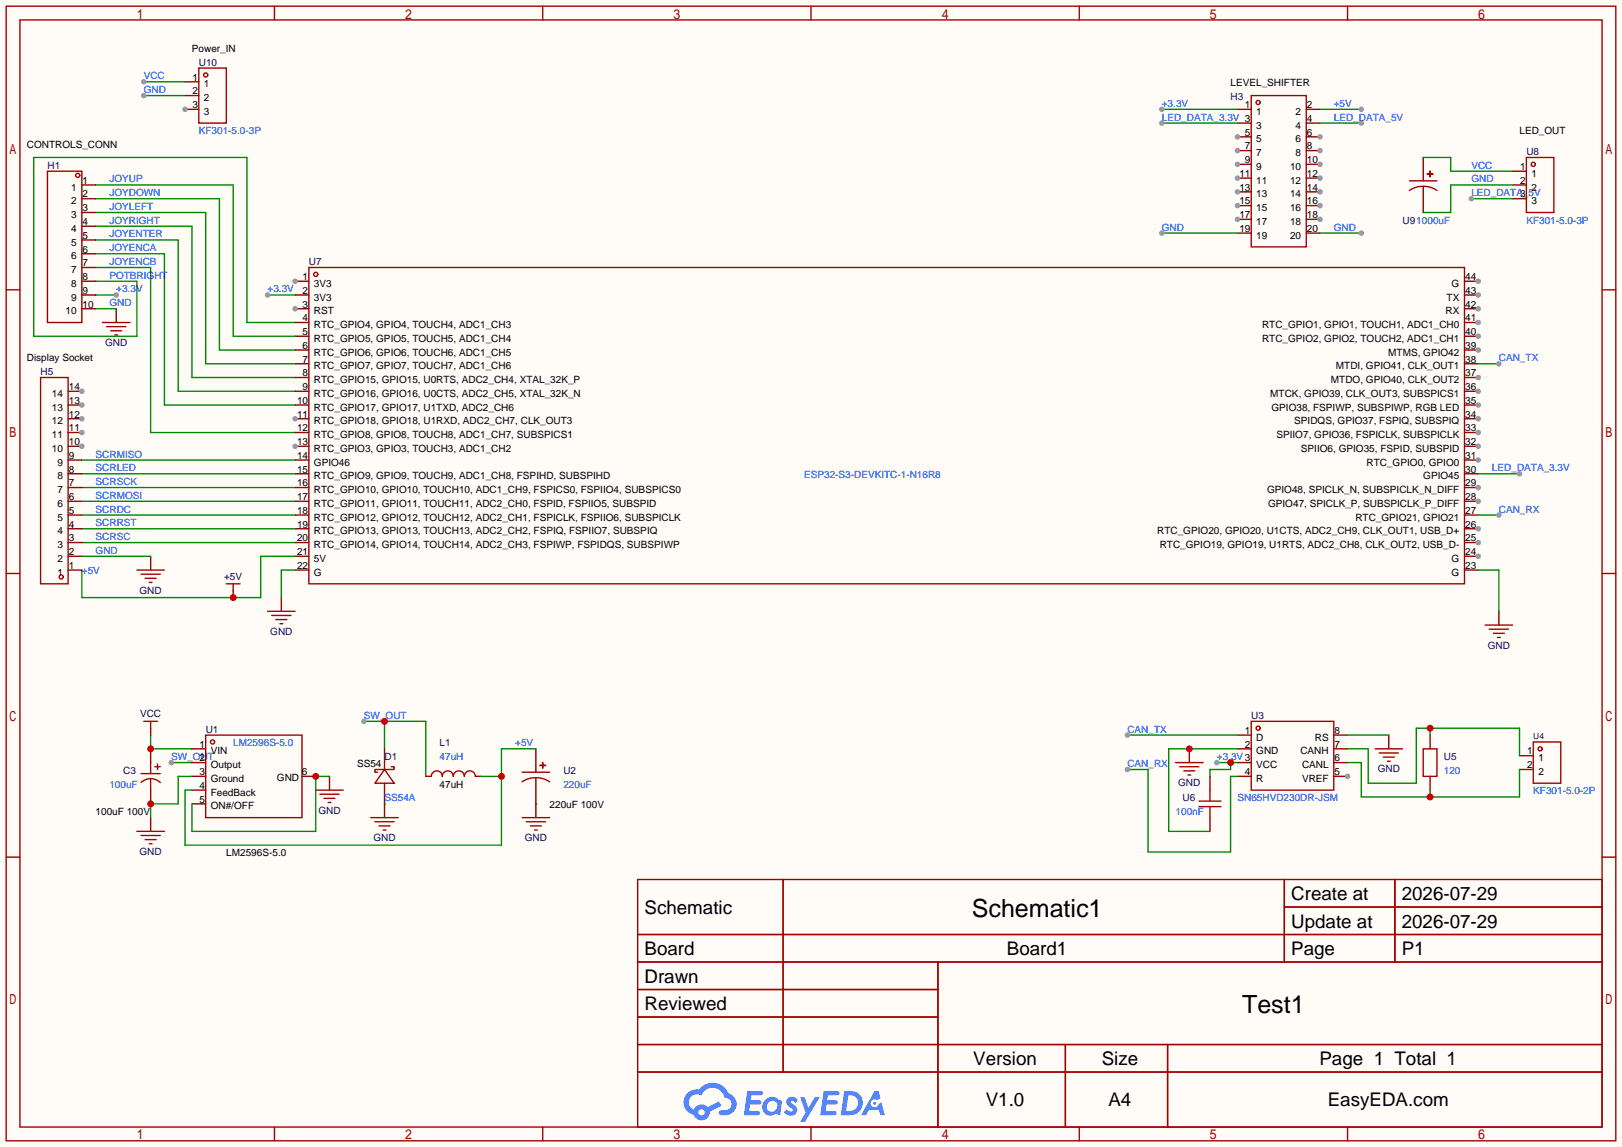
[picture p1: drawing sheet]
<svg xmlns="http://www.w3.org/2000/svg" width="299mm" height="212mm" viewBox="0 0 299 212" stroke-linecap="round" stroke-linejoin="round" font-family="sans-serif">
<path d="M0 0h299.5v211.8h-299.5z" fill="#fffcf7"/>
<g fill="none" stroke="#a10000" stroke-width=".25">
<path d="M1.1 1.1h297.2v209.6h-297.2zM3.7 3.7h292.1v204.5h-292.1zM50.7 1.1v2.6M100.2 1.1v2.6M149.7 1.1v2.6M199.3 1.1v2.6M248.8 1.1v2.6M1.1 53.5h2.6M295.8 53.5h2.5M1.1 105.9h2.6M295.8 105.9h2.5M1.1 158.3h2.6"/>
<path d="M295.8 158.3h2.5M117.7 162.4h178.1v45.8h-178.1zM117.7 172.6h178.1M117.7 177.7h178.1M144.6 162.4v35.6M173.2 177.7v30.5M237.1 162.4v15.3M237.1 167.5h58.7M257.5 162.4v15.3M117.7 182.8h55.5M117.7 192.9h178.1M117.7 187.8h55.5"/>
<path d="M117.7 198h178.1M196.7 192.9v15.3M215.6 192.9v15.3M50.7 208.2v2.5M100.2 208.2v2.5M149.7 208.2v2.5M199.3 208.2v2.5M248.8 208.2v2.5"/>
</g>
<g fill="#5487ff">
<path d="M145.5 202.8a1.3 1.3 0 0 1 1.8 .3l-.4 .6a.54 .54 0 0 0-.9-.2l.1 .2a1.58 1.58 0 0 1 1.1 1.6 1.43 1.43 0 0 1-2.5 .1l.5-.6a.64 .64 0 0 0 .5 .5 .64 .64 0 0 0 .7-.3l-.2-.2a1.6 1.6 0 0 1-1-1.6z"/>
<path d="M147.7 202.7h.9l.7 1.9 1.1-1.9h.9l-2.7 4.5h-.9l1-1.7z"/>
<path d="M138 201.5h1.6a1.31 1.31 0 0 1 1.2 .2 .4 .4 0 0 1-.3 .6h-1.8l-.1 .9h1.6a.4 .4 0 0 1 .4 .4 .4 .4 0 0 1-.4 .4h-1.7l-.2 1.2h.8a1.23 1.23 0 0 1 1.2 .2 .39 .39 0 0 1-.3 .6h-2.7z"/>
<path d="M152.1 201.5h1.6a1.32 1.32 0 0 1 1.3 .2 .39 .39 0 0 1-.4 .6h-1.7l-.2 .9h1.7a.4 .4 0 0 1 .3 .4 .4 .4 0 0 1-.4 .4h-1.7l-.2 1.2h.8a1.23 1.23 0 0 1 1.2 .2 .39 .39 0 0 1-.3 .6h-2.7z"/>
<path d="M161.5 201.5h.7l.4 1.3-.7 .4a.75 .75 0 0 0-1.1 .3 .75 .75 0 0 0 .5 1 .75 .75 0 0 0 .9-.6l.6-.3 .6 2.4h-.9l-.2-1h-1.9l-.5 1h-.9z"/>
<path d="M155.9 201.5l-.7 4.5h1.5a2.27 2.27 0 0 0 2.6-2.3 2.27 2.27 0 0 0-2.7-2.2zM156.6 202.3a1.5 1.5 0 0 1 1.8 1.5 1.5 1.5 0 0 1-1.9 1.4h-.3z"/>
<path d="M141.3 203.1a1.62 1.62 0 0 0-.4 2.1 1.62 1.62 0 0 0 2 .7l.4-.3 .3 .3 .5 .1 .3-2.5-.2-.3h-.4a1.58 1.58 0 0 0-2.5-.1zM141.9 203.6a.99 .99 0 0 1 1.6 .3 .99 .99 0 0 1-.9 1.4 .94 .94 0 0 1-1-.5 .94 .94 0 0 1 .3-1.2z"/>
<path d="M126.9 201.9a2.37 2.37 0 0 0 1.2 4 1.54 1.54 0 0 0 1.7 1 1.54 1.54 0 0 0 1.3-1.6l2.1-1.1-.5-.8-2 1.1a1.57 1.57 0 0 0-2.6 .4 1.5 1.5 0 0 1-.8-2.1 1.5 1.5 0 0 1 2.2-.5 2.23 2.23 0 0 1 2.3-1.4 2.23 2.23 0 0 1 2 1.8 1.16 1.16 0 0 1 1.2 1.1 1.16 1.16 0 0 1-1 1.3h-.7a.47 .47 0 0 0-.6 .3 .47 .47 0 0 0 .4 .6 2.23 2.23 0 0 0 2.3-.7 2.23 2.23 0 0 0 .4-2.3 2.16 2.16 0 0 0-1.3-1.1 3.2 3.2 0 0 0-5.4-.7l-1.2 .1zM129 205.4a.58 .58 0 0 1 1.1 0 .58 .58 0 0 1-1.1 0z"/>
<circle cx="161.5" cy="203.8" r=".28"/>
</g>
<path d="M27.8 135.8v2.5h7.6M31.6 140.8h3.8" fill="none" stroke="#008700" stroke-width=".25"/>
<circle cx="31.6" cy="140.8" r=".51" fill="#999"/>
<path d="M67.2 133.2h11.4v10.2M71 133.2v5.1" fill="none" stroke="#008700" stroke-width=".25"/>
<circle cx="71" cy="133.2" r=".63" fill="#c00"/>
<circle cx="67.2" cy="133.2" r=".51" fill="#999"/>
<g fill="none" stroke="#a10000" stroke-width=".25">
<path d="M38 135.8h17.8v15.2h-17.8zM26 142.9h3.6M71 142.1l1.8 2.6h-3.6zM71 140.8v1.3M71 144.7v1.2M72.3 141.6h.5v.5h-3.6v.5h.5M79.6 143.4a1.02 1.02 0 0 1 1-1 1.02 1.02 0 0 1 1.1 1M81.7 143.4a1.02 1.02 0 0 1 1-1 1.02 1.02 0 0 1 1 1M83.7 143.4a1.02 1.02 0 0 1 1-1 1.02 1.02 0 0 1 1 1M85.7 143.4a1.02 1.02 0 0 1 1-1 1.02 1.02 0 0 1 1.1 1"/>
<circle cx="39.2" cy="137" r=".38"/>
</g>
<path d="M27.8 138.3v2.5M35.4 138.3h2.6M71 138.3v2.5M35.4 140.8h2.6M35.4 143.4h2.6M35.4 145.9h2.6M35.4 148.5h2.6M55.8 143.4h2.5M71 145.9v2.6M78.6 143.4h1M87.8 143.4h1" fill="none" stroke="#870000" stroke-width=".25"/>
<circle cx="27.8" cy="138.3" r=".63" fill="#c00"/>
<path d="M27.8 134.5v1.3M98.9 138.3v4.3M27.8 145.9v2.6M27.8 151v2.5M60.8 143.4v2.5M71 148.5v2.5M98.9 143.6v7.4" fill="none" stroke="#870000" stroke-width=".25"/>
<g fill="none" stroke="#a10000" stroke-width=".25">
<path d="M26.5 133.2h2.6M27.8 133.2v1.3M25.3 153.5h5.1M26 154.3h3.6M26.1 144.5a2.54 2.54 0 0 1 3.5 0M26.8 155.1h2M27.6 155.8h.5M27.8 140.8v2.1M27.8 143.9v2M28.6 141.6h1M29.1 141.1v1M58.3 145.9h5.1"/>
<path d="M59.1 146.7h3.5M59.8 147.4h2M60.6 148.2h.5M68.5 151h5M69.2 151.8h3.6M70 152.5h2M70.7 153.3h.5M96.4 144.4a4.6 4.6 0 0 1 5.1 0M96.4 142.6h5.1M96.4 151h5.1M97.2 151.8h3.5M97.9 152.5h2"/>
<path d="M98.7 153.3h.5M99.7 141.4h1zM100.2 140.8v1.1z"/>
</g>
<path d="M60.8 143.4h-2.5v10.1h-22.9v-5" fill="none" stroke="#008700" stroke-width=".25"/>
<circle cx="58.3" cy="143.4" r=".63" fill="#c00"/>
<path d="M35.4 143.4h-2.5v5.1h-5.1v2.5" fill="none" stroke="#008700" stroke-width=".25"/>
<circle cx="27.8" cy="148.5" r=".63" fill="#c00"/>
<path d="M98.9 138.3h-6.3v17.8h-58.4v-10.2h1.2M88.8 143.4h3.8" fill="none" stroke="#008700" stroke-width=".25"/>
<circle cx="92.6" cy="143.4" r=".63" fill="#c00"/>
<path d="M71 148.5h.1M98.9 148.5h.1" fill="none" stroke="#008700" stroke-width=".25"/>
<g fill="none" stroke="#a10000" stroke-width=".25">
<path d="M231 133.2h15.3v12.7h-15.3z"/>
<circle cx="232.3" cy="134.5" r=".38"/>
</g>
<path d="M228.5 135.8h2.5M228.5 138.3h2.5M228.5 140.8h2.5M228.5 143.4h2.5M246.3 143.4h2.5" fill="none" stroke="#870000" stroke-width=".25"/>
<circle cx="248.8" cy="143.4" r=".51" fill="#999"/>
<path d="M219.6 138.3v2.5M246.3 138.3h2.5M246.3 135.8h2.5M256.4 135.8v2.5M264 135.8v2.5M280.5 139.6h2.6M223.4 143.4v2.5M223.4 151v2.5M246.3 140.8h2.5M264 143.4v2.5M280.5 142.1h2.6" fill="none" stroke="#870000" stroke-width=".25"/>
<g fill="none" stroke="#a10000" stroke-width=".25">
<path d="M253.9 138.3h5.1M254.6 139.1h3.6M255.4 139.8h2M262.8 138.3h2.5v5.1h-2.5zM283.1 137h5.1v7.7h-5.1zM217 140.8h5.1M217.8 141.6h3.6M218.6 142.4h2M219.3 143.1h.5M221.4 149h4M221.4 148h4M223.4 145.9v2.1"/>
<path d="M223.4 149v2M256.2 140.6h.5"/>
<circle cx="284.4" cy="138.3" r=".38"/>
</g>
<path d="M228.5 138.3h-12.7v15.2h7.6M248.8 135.8h7.6" fill="none" stroke="#008700" stroke-width=".25"/>
<circle cx="219.6" cy="138.3" r=".63" fill="#c00"/>
<path d="M208.2 135.8h20.3" fill="none" stroke="#008700" stroke-width=".25"/>
<circle cx="208.2" cy="135.8" r=".51" fill="#999"/>
<path d="M208.2 142.1h3.8v15.3h15.2v-14h1.3" fill="none" stroke="#008700" stroke-width=".25"/>
<circle cx="208.2" cy="142.1" r=".51" fill="#999"/>
<path d="M248.8 138.3h3.8v6.4h8.9v-10.2h19v5.1M264 134.5v1.3" fill="none" stroke="#008700" stroke-width=".25"/>
<circle cx="264" cy="134.5" r=".63" fill="#c00"/>
<path d="M248.8 140.8h2.5v6.4h29.2v-5.1M264 145.9v1.3" fill="none" stroke="#008700" stroke-width=".25"/>
<circle cx="264" cy="147.2" r=".63" fill="#c00"/>
<path d="M270.4 51.9h2.5" fill="none" stroke="#870000" stroke-width=".25"/>
<circle cx="272.9" cy="51.9" r=".51" fill="#999"/>
<path d="M270.4 54.5h2.5" fill="none" stroke="#870000" stroke-width=".25"/>
<circle cx="272.9" cy="54.5" r=".51" fill="#999"/>
<path d="M270.4 57h2.5" fill="none" stroke="#870000" stroke-width=".25"/>
<circle cx="272.9" cy="57" r=".51" fill="#999"/>
<path d="M270.4 59.6h2.5" fill="none" stroke="#870000" stroke-width=".25"/>
<circle cx="272.9" cy="59.6" r=".51" fill="#999"/>
<path d="M270.4 62.1h2.5" fill="none" stroke="#870000" stroke-width=".25"/>
<circle cx="272.9" cy="62.1" r=".51" fill="#999"/>
<path d="M270.4 64.6h2.5" fill="none" stroke="#870000" stroke-width=".25"/>
<circle cx="272.9" cy="64.6" r=".51" fill="#999"/>
<path d="M270.4 67.2h2.5M270.4 69.7h2.5" fill="none" stroke="#870000" stroke-width=".25"/>
<circle cx="272.9" cy="69.7" r=".51" fill="#999"/>
<path d="M270.4 72.3h2.5" fill="none" stroke="#870000" stroke-width=".25"/>
<circle cx="272.9" cy="72.3" r=".51" fill="#999"/>
<path d="M270.4 74.8h2.5" fill="none" stroke="#870000" stroke-width=".25"/>
<circle cx="272.9" cy="74.8" r=".51" fill="#999"/>
<path d="M270.4 77.3h2.5" fill="none" stroke="#870000" stroke-width=".25"/>
<circle cx="272.9" cy="77.3" r=".51" fill="#999"/>
<path d="M270.4 79.9h2.5" fill="none" stroke="#870000" stroke-width=".25"/>
<circle cx="272.9" cy="79.9" r=".51" fill="#999"/>
<path d="M270.4 82.4h2.5" fill="none" stroke="#870000" stroke-width=".25"/>
<circle cx="272.9" cy="82.4" r=".51" fill="#999"/>
<path d="M270.4 85h2.5" fill="none" stroke="#870000" stroke-width=".25"/>
<circle cx="272.9" cy="85" r=".51" fill="#999"/>
<path d="M270.4 87.5h2.5M270.4 90h2.5" fill="none" stroke="#870000" stroke-width=".25"/>
<circle cx="272.9" cy="90" r=".51" fill="#999"/>
<path d="M270.4 92.6h2.5" fill="none" stroke="#870000" stroke-width=".25"/>
<circle cx="272.9" cy="92.6" r=".51" fill="#999"/>
<path d="M270.4 95.1h2.5M270.4 97.7h2.5" fill="none" stroke="#870000" stroke-width=".25"/>
<circle cx="272.9" cy="97.7" r=".51" fill="#999"/>
<path d="M270.4 100.2h2.5" fill="none" stroke="#870000" stroke-width=".25"/>
<circle cx="272.9" cy="100.2" r=".51" fill="#999"/>
<path d="M270.4 102.7h2.5" fill="none" stroke="#870000" stroke-width=".25"/>
<circle cx="272.9" cy="102.7" r=".51" fill="#999"/>
<path d="M54.5 97.7h2.5M54.5 95.1h2.5M54.5 92.6h2.5M54.5 90h2.5M54.5 87.5h2.5M54.5 85h2.5M54.5 82.4h2.5M54.5 105.3h2.5M54.5 102.7h2.5M54.5 100.2h2.5M270.4 105.3h2.5" fill="none" stroke="#870000" stroke-width=".25"/>
<circle cx="54.5" cy="82.4" r=".51" fill="#999"/>
<path d="M54.5 79.9h2.5M54.5 77.3h2.5" fill="none" stroke="#870000" stroke-width=".25"/>
<circle cx="54.5" cy="77.3" r=".51" fill="#999"/>
<path d="M54.5 59.6h2.5M54.5 57h2.5M54.5 74.8h2.5M54.5 72.3h2.5M54.5 69.7h2.5M54.5 67.2h2.5M54.5 64.6h2.5M54.5 62.1h2.5" fill="none" stroke="#870000" stroke-width=".25"/>
<circle cx="54.5" cy="57" r=".51" fill="#999"/>
<path d="M54.5 54.5h2.5M54.5 51.9h2.5" fill="none" stroke="#870000" stroke-width=".25"/>
<circle cx="54.5" cy="51.9" r=".51" fill="#999"/>
<g fill="none" stroke="#a10000" stroke-width=".25">
<path d="M57 49.4h213.4v58.4h-213.4zM49.4 112.9h5.1M50.2 113.7h3.5M50.9 114.4h2.1M51.7 115.2h.5M274.2 115.4h5.1M275 116.2h3.5M275.7 117h2M276.5 117.7h.5"/>
<circle cx="58.3" cy="50.7" r=".38"/>
</g>
<path d="M43.1 109.1v1.3M51.9 110.4v2.5M276.7 112.9v2.5" fill="none" stroke="#870000" stroke-width=".25"/>
<path d="M54.5 105.3h-2.6v5.1M54.5 102.7h-6.4v7.7h-33v-5.1M272.9 105.3h3.8v7.6" fill="none" stroke="#008700" stroke-width=".25"/>
<circle cx="43.1" cy="110.4" r=".63" fill="#c00"/>
<path d="M41.8 107.8h2.5M43.1 107.8v1.3" fill="none" stroke="#a10000" stroke-width=".25"/>
<path d="M49.4 54.5h5.1" fill="none" stroke="#008700" stroke-width=".25"/>
<circle cx="49.4" cy="54.5" r=".51" fill="#999"/>
<path d="M224.7 140.8h3.8M227.2 140.8v1.3h-3.8v1.3" fill="none" stroke="#008700" stroke-width=".25"/>
<circle cx="227.2" cy="140.8" r=".63" fill="#c00"/>
<circle cx="224.7" cy="140.8" r=".51" fill="#999"/>
<path d="M272.9 95.1h3.8" fill="none" stroke="#008700" stroke-width=".25"/>
<circle cx="276.7" cy="95.1" r=".51" fill="#999"/>
<path d="M272.9 67.2h3.8" fill="none" stroke="#008700" stroke-width=".25"/>
<circle cx="276.7" cy="67.2" r=".51" fill="#999"/>
<g fill="none" stroke="#008700" stroke-width=".25">
<path d="M17.7 34.2h25.4v27.9h11.4M17.7 36.7h22.8v27.9h14M17.7 39.2h20.3v28h16.5M17.7 51.9h7.6v10.2h-19.1v-33h39.4v30.5h8.9M17.7 41.8h17.7v27.9h19.1M17.7 44.3h15.2v28h21.6M17.7 46.9h12.7v27.9h24.1M17.7 49.4h10.1v30.5h26.7M17.7 54.5h3.8M15.1 97.7h39.4M15.1 95.1h39.4M15.1 92.6h39.4"/>
<path d="M15.1 90h39.4M15.1 87.5h39.4M15.1 85h39.4M15.1 100.2h39.4M15.1 102.7h12.7"/>
</g>
<path d="M27.8 102.7v2.6" fill="none" stroke="#870000" stroke-width=".25"/>
<path d="M25.3 105.3h5.1M26 106h3.6M26.8 106.8h2M27.6 107.6h.5" fill="none" stroke="#a10000" stroke-width=".25"/>
<circle cx="21.5" cy="54.5" r=".51" fill="#999"/>
<path d="M228.5 20.2h2.5M228.5 22.7h2.5M21.5 57v2.6M241.2 43.1h2.5M241.2 40.5h2.5" fill="none" stroke="#870000" stroke-width=".25"/>
<path d="M231 17.7h10.2v27.9h-10.2zM18.9 59.6h5.1M19.7 60.3h3.5M20.4 61.1h2.1M21.2 61.8h.5" fill="none" stroke="#a10000" stroke-width=".25"/>
<path d="M17.7 57h3.8" fill="none" stroke="#008700" stroke-width=".25"/>
<circle cx="243.7" cy="40.5" r=".51" fill="#999"/>
<path d="M228.5 25.3h2.5" fill="none" stroke="#870000" stroke-width=".25"/>
<circle cx="228.5" cy="25.3" r=".51" fill="#999"/>
<path d="M241.2 38h2.5" fill="none" stroke="#870000" stroke-width=".25"/>
<circle cx="243.7" cy="38" r=".51" fill="#999"/>
<path d="M228.5 27.8h2.5" fill="none" stroke="#870000" stroke-width=".25"/>
<circle cx="228.5" cy="27.8" r=".51" fill="#999"/>
<path d="M241.2 35.4h2.5" fill="none" stroke="#870000" stroke-width=".25"/>
<circle cx="243.7" cy="35.4" r=".51" fill="#999"/>
<path d="M228.5 30.4h2.5" fill="none" stroke="#870000" stroke-width=".25"/>
<circle cx="228.5" cy="30.4" r=".51" fill="#999"/>
<path d="M241.2 32.9h2.5" fill="none" stroke="#870000" stroke-width=".25"/>
<circle cx="243.7" cy="32.9" r=".51" fill="#999"/>
<path d="M228.5 32.9h2.5" fill="none" stroke="#870000" stroke-width=".25"/>
<circle cx="228.5" cy="32.9" r=".51" fill="#999"/>
<path d="M241.2 30.4h2.5" fill="none" stroke="#870000" stroke-width=".25"/>
<circle cx="243.7" cy="30.4" r=".51" fill="#999"/>
<path d="M228.5 35.4h2.5" fill="none" stroke="#870000" stroke-width=".25"/>
<circle cx="228.5" cy="35.4" r=".51" fill="#999"/>
<path d="M241.2 27.8h2.5" fill="none" stroke="#870000" stroke-width=".25"/>
<circle cx="243.7" cy="27.8" r=".51" fill="#999"/>
<path d="M228.5 38h2.5" fill="none" stroke="#870000" stroke-width=".25"/>
<circle cx="228.5" cy="38" r=".51" fill="#999"/>
<path d="M241.2 25.3h2.5" fill="none" stroke="#870000" stroke-width=".25"/>
<circle cx="243.7" cy="25.3" r=".51" fill="#999"/>
<path d="M228.5 40.5h2.5" fill="none" stroke="#870000" stroke-width=".25"/>
<circle cx="228.5" cy="40.5" r=".51" fill="#999"/>
<path d="M241.2 22.7h2.5M241.2 20.2h2.5M262.8 29.1v4.3M262.8 34.4v4.8M279.3 31.6h2.5M279.3 34.2h2.5M279.3 36.7h2.5M228.5 43.1h2.5" fill="none" stroke="#870000" stroke-width=".25"/>
<g fill="none" stroke="#a10000" stroke-width=".25">
<path d="M260.2 35.2a4.6 4.6 0 0 1 5.1 0M260.2 33.4h5.1M263.5 32.1l1 .1zM264 31.6v1zM281.8 29.1h5.1v10.1h-5.1z"/>
<circle cx="232.3" cy="18.9" r=".38"/>
<circle cx="283.1" cy="30.4" r=".38"/>
</g>
<path d="M214.5 20.2h14" fill="none" stroke="#008700" stroke-width=".25"/>
<circle cx="214.5" cy="20.2" r=".51" fill="#999"/>
<path d="M214.5 22.7h14" fill="none" stroke="#008700" stroke-width=".25"/>
<circle cx="214.5" cy="22.7" r=".51" fill="#999"/>
<path d="M214.5 43.1h14" fill="none" stroke="#008700" stroke-width=".25"/>
<circle cx="214.5" cy="43.1" r=".51" fill="#999"/>
<path d="M243.7 20.2h7.6" fill="none" stroke="#008700" stroke-width=".25"/>
<circle cx="251.3" cy="20.2" r=".51" fill="#999"/>
<path d="M243.7 22.7h7.6" fill="none" stroke="#008700" stroke-width=".25"/>
<circle cx="251.3" cy="22.7" r=".51" fill="#999"/>
<path d="M243.7 43.1h7.6" fill="none" stroke="#008700" stroke-width=".25"/>
<circle cx="251.3" cy="43.1" r=".51" fill="#999"/>
<path d="M271.7 36.7h7.6" fill="none" stroke="#008700" stroke-width=".25"/>
<circle cx="271.7" cy="36.7" r=".51" fill="#999"/>
<path d="M262.8 29.1h5v2.5h11.5M279.3 34.2h-11.5v5h-5M272.9 87.5h7.6" fill="none" stroke="#008700" stroke-width=".25"/>
<circle cx="280.5" cy="87.5" r=".51" fill="#999"/>
<g fill="none" stroke="#a10000" stroke-width=".25">
<path d="M36.7 12.6h5.1v10.1h-5.1z"/>
<circle cx="38" cy="13.8" r=".38"/>
</g>
<path d="M34.2 15.1h2.5M34.2 17.7h2.5M34.2 20.2h2.5" fill="none" stroke="#870000" stroke-width=".25"/>
<circle cx="34.2" cy="20.2" r=".51" fill="#999"/>
<path d="M26.5 15.1h7.7" fill="none" stroke="#008700" stroke-width=".25"/>
<circle cx="26.5" cy="15.1" r=".51" fill="#999"/>
<path d="M26.5 17.7h7.7" fill="none" stroke="#008700" stroke-width=".25"/>
<circle cx="26.5" cy="17.7" r=".51" fill="#999"/>
<path d="M7.5 69.7h5.1v38.1h-5.1z" fill="none" stroke="#a10000" stroke-width=".25"/>
<path d="M12.6 97.7h2.5M12.6 95.1h2.5M12.6 92.6h2.5M12.6 90h2.5M12.6 87.5h2.5M12.6 85h2.5M12.6 82.4h2.5M12.6 105.3h2.5M12.6 102.7h2.5M12.6 100.2h2.5" fill="none" stroke="#870000" stroke-width=".25"/>
<circle cx="15.1" cy="82.4" r=".51" fill="#999"/>
<path d="M12.6 79.9h2.5" fill="none" stroke="#870000" stroke-width=".25"/>
<circle cx="15.1" cy="79.9" r=".51" fill="#999"/>
<circle cx="11.3" cy="106.6" r=".38" fill="none" stroke="#a10000" stroke-width=".25"/>
<path d="M12.6 77.3h2.5" fill="none" stroke="#870000" stroke-width=".25"/>
<circle cx="15.1" cy="77.3" r=".51" fill="#999"/>
<path d="M12.6 74.8h2.5" fill="none" stroke="#870000" stroke-width=".25"/>
<circle cx="15.1" cy="74.8" r=".51" fill="#999"/>
<path d="M12.6 72.3h2.5" fill="none" stroke="#870000" stroke-width=".25"/>
<circle cx="15.1" cy="72.3" r=".51" fill="#999"/>
<g fill="none" stroke="#a10000" stroke-width=".25">
<path d="M8.8 31.6h6.3v28h-6.3z"/>
<circle cx="14.4" cy="32.4" r=".38"/>
</g>
<path d="M15.1 34.2h2.6M15.1 36.7h2.6M15.1 39.2h2.6M15.1 41.8h2.6M15.1 44.3h2.6M15.1 46.9h2.6M15.1 49.4h2.6M15.1 51.9h2.6M15.1 54.5h2.6M15.1 57h2.6" fill="none" stroke="#870000" stroke-width=".25"/>
<g font-size="4.6">
<text x="179.4" y="169.4">Schematic1</text>
<text x="229.3" y="187.1">Test1</text>
</g>
<g font-size="3.5">
<text x="238.4" y="166.2">Create at</text>
<text x="258.8" y="166.2">2026-07-29</text>
<text x="119" y="168.8">Schematic</text>
<text x="238.4" y="171.3">Update at</text>
<text x="258.8" y="171.3">2026-07-29</text>
<text x="119" y="176.4">Board</text>
<text x="185.9" y="176.4">Board1</text>
<text x="238.4" y="176.4">Page</text>
<text x="258.8" y="176.4">P1</text>
<text x="119" y="181.5">Drawn</text>
<text x="119" y="186.6">Reviewed</text>
<text x="179.7" y="196.7">Version</text>
<text x="203.4" y="196.7">Size</text>
<text x="243.6" y="196.7">Page 1 Total 1</text>
<text x="182" y="204.3">V1.0</text>
<text x="204.7" y="204.3">A4</text>
<text x="245.1" y="204.3">EasyEDA.com</text>
</g>
<g font-size="1.8">
<text x="35.4" y="9.6">Power_IN</text>
<text x="35.5" y="14.9">1</text>
<text x="35.5" y="17.4">2</text>
<text x="37.6" y="16.2">1</text>
<text x="227.2" y="15.9">LEVEL_SHIFTER</text>
<text x="35.5" y="20">3</text>
<text x="37.6" y="18.7">2</text>
<text x="37.6" y="21.2">3</text>
<text x="229.9" y="20">1</text>
<text x="232" y="21.2">1</text>
<text x="232" y="23.8">3</text>
<text x="239.2" y="23.8">4</text>
<text x="239.2" y="21.2">2</text>
<text x="241.3" y="22.5">4</text>
<text x="241.3" y="20">2</text>
<text x="5" y="27.4">CONTROLS_CONN</text>
<text x="229.9" y="25">5</text>
<text x="229.9" y="27.6">7</text>
<text x="232" y="26.3">5</text>
<text x="232" y="28.9">7</text>
<text x="239.2" y="28.9">8</text>
<text x="239.2" y="26.3">6</text>
<text x="241.3" y="27.6">8</text>
<text x="241.3" y="25">6</text>
<text x="280.5" y="24.8">LED_OUT</text>
<text x="13.1" y="35.2">1</text>
<text x="15.2" y="33.9">1</text>
<text x="228.8" y="32.7">11</text>
<text x="228.8" y="35.2">13</text>
<text x="229.9" y="30.1">9</text>
<text x="232" y="31.4">9</text>
<text x="232" y="33.9">11</text>
<text x="238.2" y="33.9">12</text>
<text x="238.2" y="31.4">10</text>
<text x="241.3" y="35.2">14</text>
<text x="241.3" y="32.7">12</text>
<text x="241.3" y="30.1">10</text>
<text x="280.7" y="31.4">1</text>
<text x="280.7" y="33.9">2</text>
<text x="282.8" y="32.7">1</text>
<text x="282.8" y="35.2">2</text>
<text x="13.1" y="37.7">2</text>
<text x="13.1" y="40.3">3</text>
<text x="15.2" y="36.5">2</text>
<text x="15.2" y="39">3</text>
<text x="15.2" y="41.6">4</text>
<text x="228.8" y="37.7">15</text>
<text x="228.8" y="40.3">17</text>
<text x="232" y="36.5">13</text>
<text x="232" y="39">15</text>
<text x="232" y="41.6">17</text>
<text x="238.2" y="41.6">18</text>
<text x="238.2" y="39">16</text>
<text x="238.2" y="36.5">14</text>
<text x="241.3" y="40.3">18</text>
<text x="241.3" y="37.7">16</text>
<text x="280.7" y="36.5">3</text>
<text x="282.8" y="37.7">3</text>
<text x="13.1" y="42.8">4</text>
<text x="13.1" y="45.4">5</text>
<text x="13.1" y="47.9">6</text>
<text x="15.2" y="44.1">5</text>
<text x="15.2" y="46.6">6</text>
<text x="228.8" y="42.8">19</text>
<text x="232" y="44.1">19</text>
<text x="238.2" y="44.1">20</text>
<text x="241.3" y="42.8">20</text>
<text x="13.1" y="50.4">7</text>
<text x="13.1" y="53">8</text>
<text x="15.2" y="49.2">7</text>
<text x="15.2" y="51.7">8</text>
<text x="55.9" y="51.7">1</text>
<text x="58" y="53">3V3</text>
<text x="268" y="53">G</text>
<text x="270.5" y="51.7">44</text>
<text x="12.1" y="58.1">10</text>
<text x="13.1" y="55.5">9</text>
<text x="15.2" y="54.3">9</text>
<text x="15.2" y="56.8">10</text>
<text x="55.9" y="59.3">4</text>
<text x="55.9" y="56.8">3</text>
<text x="55.9" y="54.3">2</text>
<text x="58" y="58.1">RST</text>
<text x="58" y="55.5">3V3</text>
<text x="266.9" y="58.1">RX</text>
<text x="267.1" y="55.5">TX</text>
<text x="270.5" y="54.3">43</text>
<text x="270.5" y="56.8">42</text>
<text x="270.5" y="59.3">41</text>
<text x="55.9" y="64.4">6</text>
<text x="55.9" y="61.9">5</text>
<text x="58" y="65.7">RTC_GPIO6, GPIO6, TOUCH6, ADC1_CH5</text>
<text x="58" y="63.1">RTC_GPIO5, GPIO5, TOUCH5, ADC1_CH4</text>
<text x="58" y="60.6">RTC_GPIO4, GPIO4, TOUCH4, ADC1_CH3</text>
<text x="233" y="60.6">RTC_GPIO1, GPIO1, TOUCH1, ADC1_CH0</text>
<text x="233" y="63.1">RTC_GPIO2, GPIO2, TOUCH2, ADC1_CH1</text>
<text x="256.3" y="65.7">MTMS, GPIO42</text>
<text x="270.5" y="61.9">40</text>
<text x="270.5" y="64.4">39</text>
<text x="5" y="66.7">Display Socket</text>
<text x="55.9" y="69.5">8</text>
<text x="55.9" y="67">7</text>
<text x="58" y="70.8">RTC_GPIO15, GPIO15, U0RTS, ADC2_CH4, XTAL_32K_P</text>
<text x="58" y="68.2">RTC_GPIO7, GPIO7, TOUCH7, ADC1_CH6</text>
<text x="245.7" y="70.8">MTDO, GPIO40, CLK_OUT2</text>
<text x="246.7" y="68.2">MTDI, GPIO41, CLK_OUT1</text>
<text x="270.5" y="67">38</text>
<text x="270.5" y="69.5">37</text>
<text x="9.6" y="75.8">13</text>
<text x="9.6" y="73.3">14</text>
<text x="12.7" y="77.1">12</text>
<text x="12.7" y="74.6">13</text>
<text x="12.7" y="72">14</text>
<text x="54.8" y="77.1">11</text>
<text x="54.8" y="74.6">10</text>
<text x="55.9" y="72">9</text>
<text x="58" y="75.8">RTC_GPIO17, GPIO17, U1TXD, ADC2_CH6</text>
<text x="58" y="73.3">RTC_GPIO16, GPIO16, U0CTS, ADC2_CH5, XTAL_32K_N</text>
<text x="234.5" y="73.3">MTCK, GPIO39, CLK_OUT3, SUBSPICS1</text>
<text x="234.7" y="75.8">GPIO38, FSPIWP, SUBSPIWP, RGB LED</text>
<text x="270.5" y="72">36</text>
<text x="270.5" y="74.6">35</text>
<text x="270.5" y="77.1">34</text>
<text x="9.6" y="83.5">10</text>
<text x="9.6" y="80.9">11</text>
<text x="9.6" y="78.4">12</text>
<text x="12.7" y="82.2">10</text>
<text x="12.7" y="79.7">11</text>
<text x="54.8" y="82.2">13</text>
<text x="54.8" y="79.7">12</text>
<text x="58" y="83.5">RTC_GPIO3, GPIO3, TOUCH3, ADC1_CH2</text>
<text x="58" y="80.9">RTC_GPIO8, GPIO8, TOUCH8, ADC1_CH7, SUBSPICS1</text>
<text x="58" y="78.4">RTC_GPIO18, GPIO18, U1RXD, ADC2_CH7, CLK_OUT3</text>
<text x="235.7" y="80.9">SPIIO7, GPIO36, FSPICLK, SUBSPICLK</text>
<text x="239" y="78.4">SPIDQS, GPIO37, FSPIQ, SUBSPIQ</text>
<text x="240.2" y="83.5">SPIIO6, GPIO35, FSPID, SUBSPID</text>
<text x="270.5" y="79.7">33</text>
<text x="270.5" y="82.2">32</text>
<text x="10.6" y="88.5">8</text>
<text x="10.6" y="86">9</text>
<text x="12.7" y="89.8">7</text>
<text x="12.7" y="87.3">8</text>
<text x="12.7" y="84.7">9</text>
<text x="54.8" y="89.8">16</text>
<text x="54.8" y="87.3">15</text>
<text x="54.8" y="84.7">14</text>
<text x="58" y="88.5">RTC_GPIO9, GPIO9, TOUCH9, ADC1_CH8, FSPIHD, SUBSPIHD</text>
<text x="58" y="86">GPIO46</text>
<text x="252.3" y="86">RTC_GPIO0, GPIO0</text>
<text x="262.8" y="88.5">GPIO45</text>
<text x="270.5" y="84.7">31</text>
<text x="270.5" y="87.3">30</text>
<text x="270.5" y="89.8">29</text>
<text x="10.6" y="93.6">6</text>
<text x="10.6" y="91.1">7</text>
<text x="12.7" y="94.9">5</text>
<text x="12.7" y="92.4">6</text>
<text x="54.8" y="94.9">18</text>
<text x="54.8" y="92.4">17</text>
<text x="58" y="93.6">RTC_GPIO11, GPIO11, TOUCH11, ADC2_CH0, FSPID, FSPIIO5, SUBSPID</text>
<text x="58" y="91.1">RTC_GPIO10, GPIO10, TOUCH10, ADC1_CH9, FSPICS0, FSPIIO4, SUBSPICS0</text>
<text x="233.9" y="91.1">GPIO48, SPICLK_N, SUBSPICLK_N_DIFF</text>
<text x="234.1" y="93.6">GPIO47, SPICLK_P, SUBSPICLK_P_DIFF</text>
<text x="270.5" y="92.4">28</text>
<text x="270.5" y="94.9">27</text>
<text x="10.6" y="101.2">3</text>
<text x="10.6" y="98.7">4</text>
<text x="10.6" y="96.2">5</text>
<text x="12.7" y="100">3</text>
<text x="12.7" y="97.4">4</text>
<text x="54.8" y="100">20</text>
<text x="54.8" y="97.4">19</text>
<text x="58" y="101.2">RTC_GPIO14, GPIO14, TOUCH14, ADC2_CH3, FSPIWP, FSPIDQS, SUBSPIWP</text>
<text x="58" y="98.7">RTC_GPIO13, GPIO13, TOUCH13, ADC2_CH2, FSPIQ, FSPIIO7, SUBSPIQ</text>
<text x="58" y="96.2">RTC_GPIO12, GPIO12, TOUCH12, ADC2_CH1, FSPICLK, FSPIIO6, SUBSPICLK</text>
<text x="213.6" y="98.7">RTC_GPIO20, GPIO20, U1CTS, ADC2_CH9, CLK_OUT1, USB_D+</text>
<text x="214.1" y="101.2">RTC_GPIO19, GPIO19, U1RTS, ADC2_CH8, CLK_OUT2, USB_D-</text>
<text x="250.2" y="96.2">RTC_GPIO21, GPIO21</text>
<text x="270.5" y="97.4">26</text>
<text x="270.5" y="100">25</text>
<text x="10.6" y="106.3">1</text>
<text x="10.6" y="103.8">2</text>
<text x="12.7" y="105.1">1</text>
<text x="12.7" y="102.5">2</text>
<text x="54.8" y="105.1">22</text>
<text x="54.8" y="102.5">21</text>
<text x="58" y="106.3">G</text>
<text x="58" y="103.8">5V</text>
<text x="268" y="103.8">G</text>
<text x="268" y="106.3">G</text>
<text x="270.5" y="102.5">24</text>
<text x="270.5" y="105.1">23</text>
<text x="229.9" y="135.5">1</text>
<text x="232" y="136.8">D</text>
<text x="242.7" y="136.8">RS</text>
<text x="246.4" y="135.5">8</text>
<text x="36.8" y="138.1">1</text>
<text x="36.8" y="140.6">2</text>
<text x="36.8" y="143.2">3</text>
<text x="38.9" y="139.3">VIN</text>
<text x="38.9" y="141.9">Output</text>
<text x="55.8" y="143.2">6</text>
<text x="65.9" y="141.7">SS54</text>
<text x="229.9" y="138.1">2</text>
<text x="229.9" y="143.2">4</text>
<text x="232" y="139.3">GND</text>
<text x="232" y="141.9">VCC</text>
<text x="240.1" y="139.3">CANH</text>
<text x="240.4" y="141.9">CANL</text>
<text x="246.4" y="143.2">5</text>
<text x="246.4" y="140.6">6</text>
<text x="246.4" y="138.1">7</text>
<text x="281.9" y="139.3">1</text>
<text x="281.9" y="141.9">2</text>
<text x="284" y="140.6">1</text>
<text x="284" y="143.2">2</text>
<text x="36.8" y="145.7">4</text>
<text x="36.8" y="148.2">5</text>
<text x="38.9" y="144.4">Ground</text>
<text x="38.9" y="147">FeedBack</text>
<text x="38.9" y="149.5">ON#/OFF</text>
<text x="51.1" y="144.2">GND</text>
<text x="81.2" y="145.5">47uH</text>
<text x="101.5" y="149.3">220uF 100V</text>
<text x="232" y="144.4">R</text>
<text x="240.4" y="144.4">VREF</text>
<text x="17.7" y="150.5">100uF 100V</text>
<text x="41.8" y="158.2">LM2596S-5.0</text>
</g>
<g font-size="1.8" fill="#00f">
<text x="26.5" y="14.7">VCC</text>
<text x="26.5" y="17.2">GND</text>
<text x="214.5" y="19.7">+3.3V</text>
<text x="214.5" y="22.3">LED_DATA_3.3V 3</text>
<text x="246.3" y="19.7">+5V</text>
<text x="246.3" y="22.3">LED_DATA_5V</text>
<text x="36.7" y="24.8">KF301-5.0-3P</text>
<text x="20.2" y="33.7">JOYUP</text>
<text x="271.7" y="33.7">GND</text>
<text x="271.7" y="31.2">VCC</text>
<text x="20.2" y="36.2">JOYDOWN</text>
<text x="20.2" y="38.8">JOYLEFT</text>
<text x="20.2" y="41.3">JOYRIGHT</text>
<text x="271.7" y="36.2">LED_DATA_5V</text>
<text x="281.8" y="41.3">KF301-5.0-3P</text>
<text x="20.2" y="43.9">JOYENTER</text>
<text x="20.2" y="46.4">JOYENCA</text>
<text x="214.5" y="42.6">GND</text>
<text x="246.3" y="42.6">GND</text>
<text x="20.2" y="48.9">JOYENCB</text>
<text x="20.2" y="51.5">POTBRIGHT</text>
<text x="20.2" y="56.6">GND</text>
<text x="21.5" y="54">+3.3V</text>
<text x="49.4" y="54">+3.3V</text>
<text x="276.7" y="66.7">CAN_TX</text>
<text x="17.7" y="89.6">SCRSCK</text>
<text x="17.7" y="87">SCRLED</text>
<text x="17.7" y="84.5">SCRMISO</text>
<text x="148.5" y="88.3">ESP32-S3-DEVKITC-1-N16R8</text>
<text x="275.5" y="87">LED_DATA_3.3V</text>
<text x="17.7" y="94.7">SCRDC</text>
<text x="17.7" y="92.1">SCRMOSI</text>
<text x="276.7" y="94.7">CAN_RX</text>
<text x="17.7" y="99.7">SCRSC</text>
<text x="17.7" y="97.2">SCRRST</text>
<text x="15.1" y="106.1">+5V</text>
<text x="17.7" y="102.3">GND</text>
<text x="43.1" y="137.8">LM2596S-5.0</text>
<text x="67.2" y="132.8">SW_OUT</text>
<text x="95.1" y="137.8">+5V</text>
<text x="208.2" y="135.3">CAN_TX</text>
<text x="31.6" y="140.4">SW_OUT</text>
<text x="81.2" y="140.4">47uH</text>
<text x="208.2" y="141.7">CAN_RX</text>
<text x="224.7" y="140.4">+3.3V 3</text>
<text x="266.6" y="142.9">120</text>
<text x="20.2" y="145.5">100uF</text>
<text x="71" y="148">SS54A</text>
<text x="104" y="145.5">220uF</text>
<text x="228.5" y="148">SN65HVD230DR-JSM</text>
<text x="283.1" y="146.7">KF301-5.0-2P</text>
<text x="217" y="150.5">100nF</text>
</g>
<g font-size="1.8" fill="#000080">
<text x="36.7" y="12.1">U10</text>
<text x="227.2" y="18.5">H3</text>
<text x="281.8" y="28.6">U8</text>
<text x="8.8" y="31.2">H1</text>
<text x="259" y="41.3">U91000uF</text>
<text x="57" y="48.9">U7</text>
<text x="19.4" y="63.9">GND</text>
<text x="7.5" y="69.3">H5</text>
<text x="41.4" y="107.1">+5V</text>
<text x="25.8" y="109.6">GND</text>
<text x="49.9" y="117.3">GND</text>
<text x="274.7" y="119.8">GND</text>
<text x="25.9" y="132.5">VCC</text>
<text x="38" y="135.3">U1</text>
<text x="81.2" y="137.8">L1</text>
<text x="231" y="132.8">U3</text>
<text x="22.7" y="142.9">C3</text>
<text x="71" y="140.4">D1</text>
<text x="104" y="142.9">U2</text>
<text x="254.4" y="142.7">GND</text>
<text x="266.6" y="140.4">U5</text>
<text x="217.5" y="145.2">GND</text>
<text x="218.3" y="148">U6</text>
<text x="58.8" y="150.3">GND</text>
<text x="68.9" y="155.4">GND</text>
<text x="96.9" y="155.4">GND</text>
<text x="25.8" y="157.9">GND</text>
</g>
<text font-size="1.6" fill="#000080" x="283.1" y="136.6">U4</text>
</svg>
